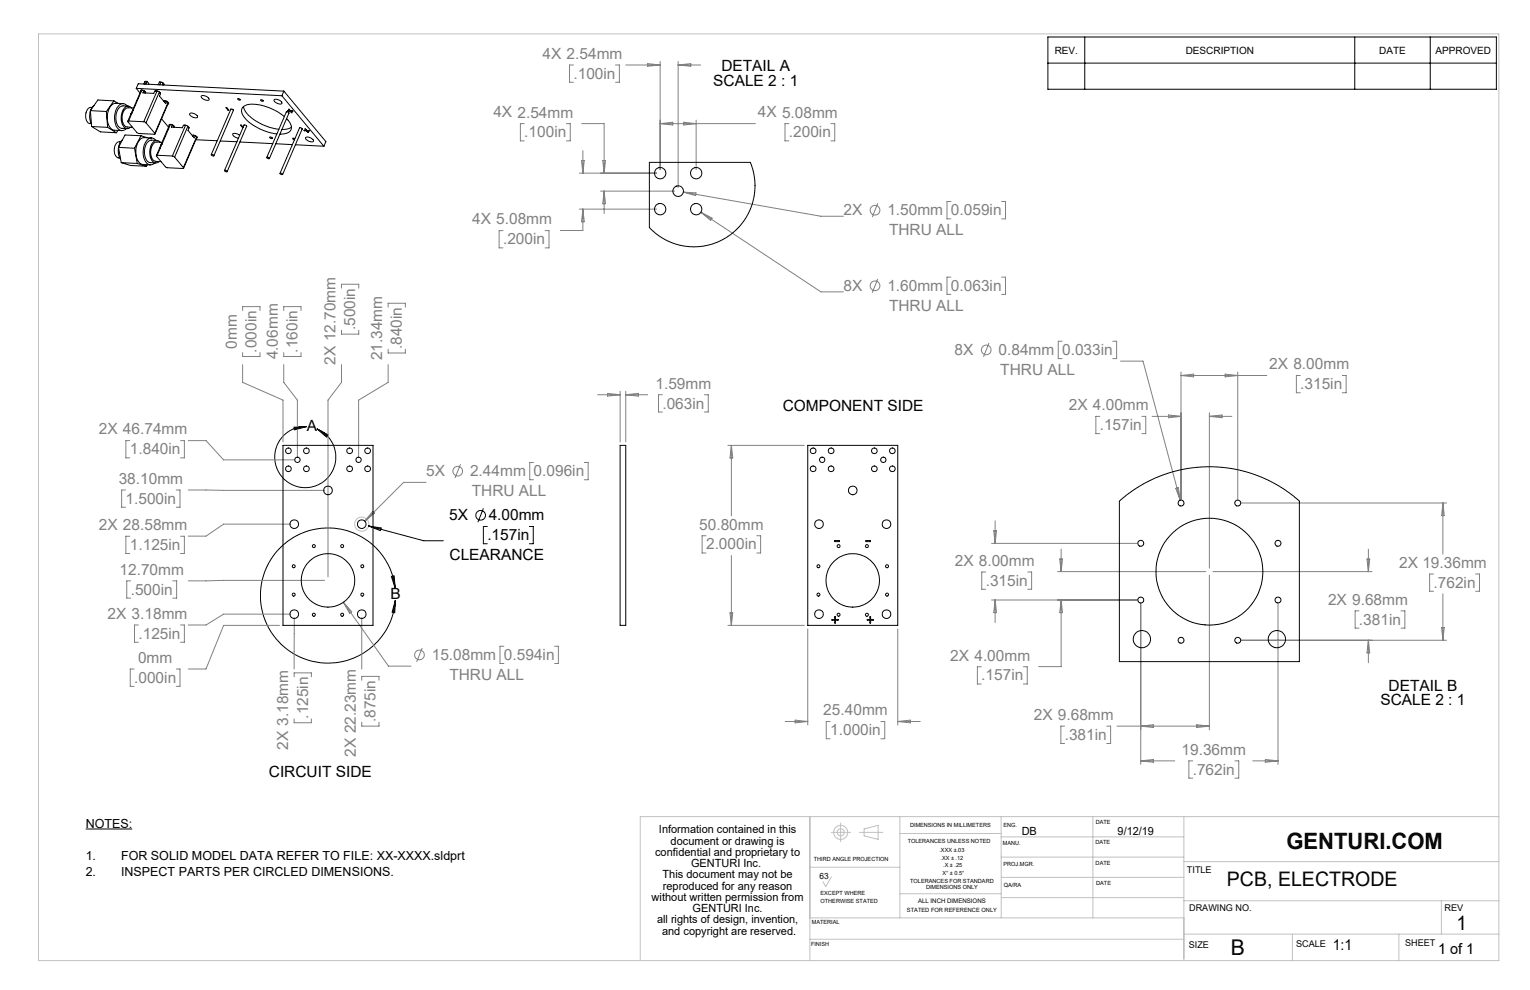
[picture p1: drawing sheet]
<svg xmlns="http://www.w3.org/2000/svg" width="432mm" height="279mm" viewBox="0 0 432 279" stroke-linecap="round" stroke-linejoin="round" font-family="sans-serif">
<g fill="none" stroke="#808080" stroke-width=".28">
<path d="M161.8 18.3h-1.1v4.9h1.1M173.7 18.3h1.1v4.9h-1.1M176.6 18.3h9.7M182.8 18l3.5 .3-3.5 .4zM186.3 17.3v30.6M191.4 18.3h6.3M191.4 17.3v35.7M191.4 18.3l3.5-.3v.7zM148 34.9h-1.1v4.9h1.1M159.8 34.9h1.1v4.9h-1.1M164.1 34.9h6.4v14M186.3 34.9h26.9"/>
<path d="M186.3 34.9l3.6-.4v.8zM192.9 34.5l3.6 .4-3.6 .4zM196.5 33.9v14M222.6 34.9h-1.1v4.9h1.1M234.5 34.9h1.1v4.9h-1.1M163.5 59h21.8M163.5 48.9h21.8M164.1 45.3h.8l-.4 3.6zM164.5 59v6.1h-6.3M164.5 42.5v6.4M164.5 59l.4 3.6h-.8zM169.5 53.9h20.9"/>
<path d="M170.1 45.3h.8l-.4 3.6zM170.5 53.9v6.4M170.5 53.9l.4 3.6h-.8zM192.9 54.2l38.8 6.8h6.3M192.9 54.2l3.5 .2-.1 .8zM197.8 59.9l33.9 22.5h6.3M197.8 59.9l3.2 1.7-.4 .6zM247.7 57.4l-1.5 3.9M268.4 56.9h-1.1v4.9h1.1M282.7 56.9h1.1v4.9h-1.1M142 65.1h-1.1v4.9h1.1M153.8 65.1h1.1v4.9h-1.1"/>
<path d="M247.7 78.7l-1.5 3.9M268.4 78.2h-1.1v4.9h1.1M282.7 78.2h1.1v4.9h-1.1M68.5 87.6v-1.1h4.9v1.1M68.5 99.5v1.1h4.9v-1.1M80.1 99.5v1.1h4.8v-1.1M80.1 87.6v-1.1h4.8v1.1M96.4 81.3v-1.1h4.8v1.1M96.4 93.2v1.1h4.8v-1.1M109.5 86.7v-1.1h4.9v1.1M109.5 98.6v1h4.9v-1M279.1 96.8l-1.5 3.9"/>
<path d="M299.8 96.3h-1.1v4.9h1.1M314 96.3h1.1v4.9h-1.1M68.5 102.9v5l11.4 5v11.8M80.1 102.9v5l3.8 5v15.9M96.4 102.9v5l-3.8 5v49.9M109.5 102.9v5l-8.3 5v15.9M168.7 111.4h6.3M171.4 111l3.6 .4-3.6 .4zM175 110.4v14.3M176.6 111.4h6.2M176.6 110.4v14.3M176.6 111.4l3.6-.4v.8z"/>
<path d="M186.9 111.4h-1.1v4.9h1.1M198.8 111.4h1.1v4.9h-1.1M310.4 117.5h-1.1v4.9h1.1M316.2 101.9h6.4l10.5 39.3M322.3 117.5h1.1v4.9h-1.1M325.2 117.5h8.1M329.8 117.1l3.5 .4-3.5 .4zM333.3 105v36M333.3 106h24.2M333.3 106l3.6-.4v.8zM341.3 117.5h6.4M341.3 116.5v43.8"/>
<path d="M341.3 117.5l3.6-.4v.8zM345.8 105.6l3.5 .4-3.5 .4zM349.3 105v36M367 106h-1.1v4.8h1.1M378.8 106h1.1v4.8h-1.1M35.4 138.3h-1.1v4.9h1.1M36.6 124.4h-1.1v4.8h1.1M49.7 138.3h1.1v4.9h-1.1M50.9 124.4h1.1v4.8h-1.1M53.1 138.3l38.5 .1M53.1 124.4h5l5 5.4h19.8M120.3 136.1h-6.4l-10.9 11"/>
<path d="M130 131l-1.6 3.9M150.6 130.5h-1.1v4.9h1.1M164.9 130.5h1.1v4.9h-1.1M205.4 125.7h21.6M206.4 125.7l.4 3.6h-.8zM206.4 125.7v19.9M331.8 137.8l.8-.2 .5 3.6zM36.6 151.3h-1.1v4.9h1.1M50.9 151.3h1.1v4.9h-1.1M82.1 147.9h-19l-5 3.4h-5M105.2 144.3l.5 .5-2.7 2.3zM199.2 151.2h-1v4.9h1"/>
<path d="M206.4 156.8v19.7M213.6 151.2h1.1v4.9h-1.1M279.9 153.4h41.1M280.5 149.8h.7l-.4 3.6zM280.8 147v6.4M299.1 157.8h.8l-.4 3.5zM299.5 155v6.3M350.3 142h57.9M385.8 157.8h.8l-.4 3.5zM386.2 155v6.3M407.2 142v14.4M407.2 142l.4 3.5h-.7z"/>
<path d="M36.9 163.9h-1.1v4.9h1.1M39.1 176.4h-1.1v4.9h1.1M48.8 163.9h1v4.9h-1M50.9 176.4h1.1v4.9h-1.1M78.9 176.5h-15.8l-5 12.3h-5M82.1 173.3h-19l-5 3.1h-5M83 174.3v14.5M91.6 163.8l-38.5 .1M96.9 170l12.7 18h6.4M96.9 170l2.4 2.6-.6 .5zM102.1 174.3v14.5M205.4 176.5h21.6"/>
<path d="M206 173h.8l-.4 3.5zM228 177.5v27.1M253.4 177.5v27.1M278.2 161.4h-1.1v4.9h1.1M279.9 169.3h41.1M280.8 169.3l.4 3.6h-.7zM280.8 169.3v6.4M290.1 161.4h1v4.9h-1M298.4 161.3h41.9M299.5 169.3v18.8h-6.4M299.5 169.3l.4 3.6h-.8zM321.9 170.3v45.4"/>
<path d="M341.3 162.3v43.7M342.3 161.3h44.9M360.7 170.3v45.4M383.5 172.4h-1.1v4.9h1.1M395.4 172.4h1.1v4.9h-1.1M404.6 162h-1.1v4.9h1.1M406.9 177.1h.7l-.4 3.6zM407.2 167.6v13.1M416.5 162h1v4.9h-1M37.9 188.8h-1.1v4.9h1.1M49.7 188.8h1.1v4.9h-1.1M83 191v-1.1h4.9v1.1"/>
<path d="M102.1 192v-1.1h4.9v1.1M119.2 182.9l-1.6 3.9M142.2 182.4h-1.1v4.9h1.1M156.5 182.4h1.1v4.9h-1.1M276.9 188.2h-1.1v4.8h1.1M288.8 188.2h1.1v4.8h-1.1M350.3 180.7h57.9M386.2 180.7v6.3M386.2 180.7l.4 3.6h-.8zM83 202.9v1.1h4.9v-1.1M102.1 203.8v1.1h4.9v-1.1M221.6 203.6h6.4"/>
<path d="M224.4 203.2l3.6 .4-3.6 .4zM234.3 203.6h-1.1v4.9h1.1M248.6 203.6h1.1v4.9h-1.1M253.4 203.6h6.3M253.4 203.6l3.5-.4v.8zM300.5 204.9h-1.1v4.9h1.1M312.3 204.9h1.1v4.9h-1.1M315.2 204.9h26.1M321.9 204.9l3.6-.4v.8zM321.9 214.7l3.6-.4v.8zM321.9 214.7h9.6M336.6 214.7h-1.1v4.9h1.1"/>
<path d="M337.7 204.5l3.6 .4-3.6 .4zM348.5 214.7h1.1v4.9h-1.1M353.6 214.7h7.1M357.1 214.3l3.6 .4-3.6 .4z"/>
<circle cx="247" cy="59.3" r="1.36"/>
<circle cx="247" cy="80.7" r="1.36"/>
<circle cx="278.4" cy="98.8" r="1.36"/>
<circle cx="129.2" cy="133" r="1.36"/>
<circle cx="118.4" cy="184.8" r="1.36"/>
</g>
<g fill="none" stroke="#000" stroke-width=".28">
<path d="M295.7 10.4h126.6v14.8h-126.6zM295.7 17.8h126.6M306.1 10.4v14.8M382.3 10.4v14.8M403.6 10.4v14.8M25.5 31.4a4.9 4.9 0 0 0 .3 3.6M25.5 31.2l.4 4.5M25.5 31.2l4.5 .3M25.9 35.7l4.5 .2M25.9 35.7l2.4 1.5 4.5 .3M26 30.3a1.66 1.66 0 0 0-1.8 1.9 1.96 1.96 0 0 0 1.6 2.7M26.5 29.8l-.9 1.2"/>
<path d="M30 31.5l.4 4.4M30.4 35.9l2.4 1.6M32.1 28.5l1.2 .7M32.1 28.5l-2.1 3M32.1 28.5l-4.5-.3-2.1 3M33.3 36.8l-.5 .7M34.5 39.5l-.5 .6-.6 1.5M34.7 29.2l-2-.1a2.93 2.93 0 0 0-2.3 2.9 4.1 4.1 0 0 0 1.6 4.7l2.4 .2M35.9 30a1.6 1.6 0 0 0-2.8 .3 5.4 5.4 0 0 0 .4 6.2 1.51 1.51 0 0 0 2.1-.2M36.2 30l-1.5-.1a3.2 3.2 0 0 0-2 3.8 2.45 2.45 0 0 0 1.7 2.5l1.5 .1M36.3 34.1l-.2 .3 2.6 3.1 4.8 .4 .2-.3M36.3 34.1l4.3 .3"/>
<path d="M37 32.1l-.9 2.1M37.1 30.5a1.41 1.41 0 0 0-1.4-.5 1.41 1.41 0 0 0-1 1.2 4.1 4.1 0 0 0 .8 5l.6 .1 .8-.4M37.2 32l-.2 .1M37.2 32l-.9 2.1M37.4 31.1l-.4 1M37.6 31l-.4 1M37.6 31l-.2 .1M37.7 30.5l-1.5-.1a3 3 0 0 0-1.5 4.2l.7 1.1 2 .2M38.5 24.9l1 1.3M38.5 24.9l41.1 2.1M38.5 24.9l.5-1.3 41.1 2.1M39.8 38.3l1.8 .6"/>
<path d="M39.8 38.3l-1.8 3.5M39.8 38.3l-4.5-.2-1.9 3.5M39.9 25.4l-2.5 5.7M40 25.4l-2.4 5.6M40.4 25.5h.1M40.4 25.5h.2M40.5 25.5h-.8v.3M40.6 34.4l.6 .3M40.6 25.5l-.3 .7 3.1 .2 .3-.7 .2-.1M40.6 25.5l.4 .5M40.7 25.6l.3 .3 .1 .3M41 26l-.1 .2"/>
<path d="M41 25.9h.1M41.1 23l-.5 .7M41.1 23h.4M41.1 23l-.3 .7M41.2 34.7l2.5 2.9M41.5 23l-.3 .7M41.5 23l.5 .5-.1 .3M42.8 38.9l-2-.1a3.4 3.4 0 0 0-2.5 4 3.3 3.3 0 0 0 2.1 3.6l2 .1M43.8 25.7a1.13 1.13 0 0 1 1.4 .7M44 39.6a1.73 1.73 0 0 0-1.8-.6 1.73 1.73 0 0 0-1.2 1.4 5 5 0 0 0 .9 6l.9 .1 .9-.5M44.3 39.7l-1.5-.2a3.2 3.2 0 0 0-2 3.9 2.44 2.44 0 0 0 1.7 2.5l1.5 .1M44.3 25.6l-3.7 8.8"/>
<path d="M45 26l-3.8 8.7M45.2 26.2l-.2 .9 1.8 2.1 .3-.6M45.4 23.2l.6 .3M45.4 23.2l-.4-.1-.3 .8M45.4 23.2l-.3 .8M45.6 33.5l2 2.4M46 23.5l.3 .2-.1 .3M46 23.5l-.2 .5M46.2 28.5l.8 .1M46.4 28.7h.1M46.5 28.5l-.1 .3M47.1 28.6l.1 .1"/>
<path d="M47.1 28.6l-.7 .1M47.1 28.6l.5 .5-.2 .3M47.4 28.9l-3.7 8.7M47.6 29l-3.9 8.8M47.9 35.1l-2.4 5.6M48.1 35.1l-2.4 5.6M48.7 35.2l-.8-.1-.2 .1 .1 .3M48.7 35.2l-.3 .7 3.1 .2 .3-.7 .2-.1M48.7 35.2l.3 .4-.1 .3M48.8 35.3l.3 .3v.3M49 35.5v.1M51.9 35.4v-.1a1.3 1.3 0 0 1 1.4 .8"/>
<path d="M52.4 35.3l-3.8 8.7M53 35.6l-3.7 8.7M53.3 35.9l-.2 .9 1.7 2.1 .3-.6M53.6 32a1.66 1.66 0 0 1 2.1 1.1 1.71 1.71 0 0 1-2.2-1zM54.3 38.2h.7M54.5 38.2l.6 .1M54.5 38.2l-.1 .1M54.5 38.1l-.1 .3 .1-.2M55.1 38.3l.1 .1M55.2 38.3l.5 .5-.2 .3M55.3 39.4l6 .3M55.5 38.6l-3.7 8.7"/>
<path d="M55.6 38.7l-3.8 8.8M56.8 27.1a1.67 1.67 0 0 1 2.2 1.1 1.73 1.73 0 0 1-2.2-1zM62.2 39.8l4.7 .2M63.8 30.4l.8 .7h-.3zM64.4 30.9l-.1 .2M65.1 30.9a.45 .45 0 0 1 .8 .3h-.1M65.2 30.8l-5.6 12.8M65.9 31.1l-5.5 12.9M67.1 27.9v-.1a.43 .43 0 0 1 .7 .5l-.6-.2zM67.6 38.2a1.65 1.65 0 0 0-1.9-.3 1.65 1.65 0 0 0 1.6 1.1M68.4 36h.2M68.5 35.8l-.1 .2"/>
<path d="M68.6 35.9l-.5-.6h-.2l.5 .7M68.7 30.1a7.6 7.6 0 0 0 4.6 4.6 14.3 14.3 0 0 0 5.4 1.8M68.9 35.4l.4-.1 .3 .4M68.9 35.3l-5.5 12.8M69.6 35.6l-5.5 12.8M73.6 28.2a.43 .43 0 0 1 .6 .4l-.4-.1zM76.1 38.7h.1a.44 .44 0 0 1 .4 0 .44 .44 0 0 1 .2 .4h-.4zM77.4 28.1a1.79 1.79 0 0 1 2.2 1.1 1.76 1.76 0 0 1-2.3-.9zM79.6 27l11.8 14.3M80.1 25.7l-.5 1.3M80.1 25.7l11.9 14.3-.6 1.3M80.3 32.9a14 14 0 0 0-10.7-3.3 1.91 1.91 0 0 0-1.4 1.4 1.91 1.91 0 0 0 .6 1.9 14.9 14.9 0 0 0 9.3 4.9"/>
<path d="M80.8 31.7l.1-.1a.43 .43 0 0 1 .6 .4M80.8 31.6l-5.5 12.9M80.9 33.5a2.76 2.76 0 0 1 .9 3.6l-1 .5-1.8 .3M81.3 31.4h.6M81.3 31.2v.2M81.6 31.9l-5.6 12.9M81.8 31.3l-.4-.5 .6 .5M81.8 31.3l-.6-.1 .1 .2M81.8 31.2h.1M81.8 31.1v.2M81.9 31.4l.3 .4M81.9 31.3v.1"/>
<path d="M82 31.3l.7 .1h-.6M82.1 31.4l.3 .4h-.2M82.1 31.3h.1M82.1 31.3v.1M82.2 35.9l-.8 .4-1.8 .2M82.3 31.6l-.1 .2M83.2 39.2l-.6-.1 .5 .3M84.5 36.2l.5-.1 .2 .4M84.6 36.1l-5.6 12.8M85.3 36.4l-5.5 12.8M85.9 36.9h.6M85.9 36.8v.1"/>
<path d="M86.3 38.8a1.67 1.67 0 0 1 2.2 1.1 1.73 1.73 0 0 1-2.3-1zM86.4 36.8l-.4-.4 .6 .4M86.4 36.8h-.6l.1 .1M86.4 36.7h.1M86.5 36.7l-.1 .1M86.5 36.9l.4 .5M86.6 36.8l.7 .2-.6-.1M86.6 36.8l-.1 .1M86.7 36.9l.3 .5h-.1M86.7 36.8v.1M86.9 37.2v.2M33.4 41.6a4.5 4.5 0 0 0 .6 3.3"/>
<path d="M33.4 41.6l.8 4.3M33.4 41.6l4.6 .2M34 40a1.88 1.88 0 0 0-1.8 2.3 1.81 1.81 0 0 0 1.6 2.3M34.2 45.9l4.5 .2M34.2 45.9l2.6 .8 4.5 .2M38 41.8l.7 4.3M38.7 46.1l2.6 .8M41.6 46.5l-.3 .4M44.3 43.8l-.2 .1 .1 .2 2.8 3.2 4.6 .3 .2-.1v-.2M44.3 43.8l4.3 .2M45 41.8l-.9 2.1M45.2 40.1a1.43 1.43 0 0 0-1.5-.4 1.43 1.43 0 0 0-1 1.2 4.2 4.2 0 0 0 .9 5h.8l.5-.3"/>
<path d="M45.3 41.7l-.3 .1M45.3 41.7l-1 2.1M45.5 40.7l-.5 1.1M45.7 40.7l-.4 1M45.7 40.7h-.2M45.8 40.2l-1.5-.1a2.69 2.69 0 0 0-1.8 3.3 2 2 0 0 0 1.5 2.1l1.4 .1M48.6 44l.7 .3M49.3 44.3l2.5 3M59.6 43.6h.4l.4 .4h-.5zM63.4 48.1l.1-.1a.39 .39 0 0 1 .4 .1 .39 .39 0 0 1 .1 .4l-.4-.1zM67.7 40.1l9.3 .4M75.3 44.4h.1a.42 .42 0 0 1 .6 .4l-.6-.1z"/>
<path d="M77.8 40.6l4.7 .2M79 48.9h.4l.3 .2a.39 .39 0 0 1-.4 .2 .39 .39 0 0 1-.3-.4zM83.4 40.9l8 .4M211.8 45.8l.9 2.8 .4 3.2-.2 2.9-.6 2.8-1.3 3.1-1.7 2.5-1.4 1.7-2.7 2.1-2.6 1.4-3.1 1-2.6 .3-3.3-.1-3.4-.8-2.6-1.1-2.5-1.7-1.8-1.7v-18.4h28.5M79.9 125.7h25.4v50.8h-25.4zM83 120.6l3.5-.2-3.4 .9zM86.5 120.4a8.6 8.6 0 0 0-8.4 11.7 8.6 8.6 0 0 0 14.1 3.1 8.6 8.6 0 0 0-2.8-14.2M89.4 121l3.2 1.7-.4 .7zM175 125.7h1.6v50.8h-1.6zM228 125.7h25.4v50.8h-25.4zM104 148.4l15.6 4.2h5.5M104 148.4l3.6 .6-.2 .8z"/>
<path d="M136.4 143.5l-1.5 3.9M137.5 148.6h-1.1v4.9h1.1M149.4 148.6h1.1v4.9h-1.1M235.6 152.5h1.2v.4h-1.2zM244.4 152.5h1.2v.4h-1.2zM315.9 141.4l4.9-3.7 5.7-3 6.2-2 3.6-.7 4-.3 3 .1 3.8 .4 3.7 .7 3.4 1 3.7 1.6 3.1 1.7 2.6 1.7 2.9 2.3 .2 .2v45.3h-50.8zM110.5 162.7l.7-.2 .3 3.6zM111.5 166.1a19.1 19.1 0 0 0-29-14.2 19.1 19.1 0 0 0 0 32.3 19.1 19.1 0 0 0 29-14.2l.1-.6M111.6 169.4l-.2 3.5-.7-.1zM235.5 174.1h.3v.7h.7v.2h-.7v.8h-.3v-.8h-.7v-.2h.7zM244.8 174.8h.7v-.7h.2v.7h.8v.2h-.8v.8h-.2v-.8h-.7zM24.2 234h13.1"/>
<circle cx="186.3" cy="48.9" r="1.6"/>
<circle cx="186.3" cy="59" r="1.6"/>
<circle cx="191.4" cy="53.9" r="1.5"/>
<circle cx="196.5" cy="48.9" r="1.6"/>
<circle cx="196.5" cy="59" r="1.6"/>
<circle cx="81.4" cy="127.2" r=".8"/>
<circle cx="81.4" cy="132.3" r=".8"/>
<circle cx="83.9" cy="129.8" r=".75"/>
<circle cx="86.5" cy="127.2" r=".8"/>
<circle cx="86.5" cy="132.3" r=".8"/>
<circle cx="92.6" cy="138.4" r="1.22"/>
<circle cx="98.7" cy="132.3" r=".81"/>
<circle cx="98.7" cy="127.2" r=".81"/>
<circle cx="101.2" cy="129.8" r=".75"/>
<circle cx="103.8" cy="132.3" r=".81"/>
<circle cx="103.8" cy="127.2" r=".81"/>
<circle cx="229.5" cy="132.3" r=".81"/>
<circle cx="229.5" cy="127.2" r=".81"/>
<circle cx="232" cy="129.8" r=".75"/>
<circle cx="234.6" cy="127.2" r=".81"/>
<circle cx="234.6" cy="132.3" r=".81"/>
<circle cx="240.7" cy="138.4" r="1.22"/>
<circle cx="246.8" cy="127.2" r=".8"/>
<circle cx="246.8" cy="132.3" r=".8"/>
<circle cx="249.3" cy="129.8" r=".75"/>
<circle cx="251.8" cy="127.2" r=".8"/>
<circle cx="251.8" cy="132.3" r=".8"/>
<circle cx="82.9" cy="159.8" r=".42"/>
<circle cx="83" cy="147.9" r="1.22"/>
<circle cx="88.6" cy="154.1" r=".42"/>
<circle cx="96.6" cy="154.1" r=".42"/>
<circle cx="102.1" cy="147.9" r="1.22"/>
<circle cx="102.3" cy="159.8" r=".42"/>
<circle cx="135.7" cy="145.4" r="1.36"/>
<circle cx="231" cy="159.8" r=".42"/>
<circle cx="231.1" cy="147.9" r="1.22"/>
<circle cx="236.7" cy="154.1" r=".42"/>
<circle cx="244.7" cy="154.1" r=".42"/>
<circle cx="250.2" cy="147.9" r="1.22"/>
<circle cx="250.3" cy="159.8" r=".42"/>
<circle cx="322" cy="153.3" r=".84"/>
<circle cx="333.3" cy="142" r=".84"/>
<circle cx="349.3" cy="142" r=".85"/>
<circle cx="360.7" cy="153.3" r=".85"/>
<circle cx="82.9" cy="167.8" r=".42"/>
<circle cx="83" cy="173.3" r="1.22"/>
<circle cx="88.6" cy="173.5" r=".42"/>
<circle cx="92.6" cy="163.8" r="7.5"/>
<circle cx="96.6" cy="173.5" r=".42"/>
<circle cx="102.1" cy="173.3" r="1.22"/>
<circle cx="102.3" cy="167.8" r=".42"/>
<circle cx="231" cy="167.8" r=".42"/>
<circle cx="231.1" cy="173.3" r="1.22"/>
<circle cx="236.7" cy="173.5" r=".42"/>
<circle cx="240.7" cy="163.8" r="7.5"/>
<circle cx="244.7" cy="173.5" r=".42"/>
<circle cx="250.2" cy="173.3" r="1.22"/>
<circle cx="250.3" cy="167.8" r=".42"/>
<circle cx="322" cy="169.3" r=".83"/>
<circle cx="341.3" cy="161.3" r="15.1"/>
<circle cx="360.7" cy="169.3" r=".84"/>
<circle cx="322.3" cy="180.4" r="2.44"/>
<circle cx="333.3" cy="180.7" r=".83"/>
<circle cx="349.3" cy="180.7" r=".84"/>
<circle cx="360.4" cy="180.4" r="2.44"/>
</g>
<g fill="none" stroke="#c0c0c0" stroke-width=".28">
<path d="M10.9 9.6h412.1v261.5h-412.1zM228.6 230.5v40.6M234.6 234.9h5.5M237.2 232.3v5.3M242.5 234.9h6.7M243.9 233.9l3.9-1v4l-3.9-1zM254 230.5v28.5M254 235.2h28.5M282.5 230.5l.1 28.5M282.5 236.2h51.6M308.4 230.5v28.5M334.1 230.5v40.6"/>
<path d="M423 230.5h-242.3v40.6M228.6 259h105.5M228.6 244.8h25.4M234.6 247.5l-1.6 2.7-.7-1.4M254 252.2h28.5M282.5 241.9h51.6M282.6 253.3h51.5M282.6 247.6h51.5M334.1 243.2h88.9M334.1 254.2h88.9M406.8 254.2v9.4M228.6 265.1h105.5"/>
<path d="M334.1 263.6h88.9M364.7 263.6v7.5M394.8 263.6v7.5"/>
<circle cx="102.1" cy="147.9" r="2"/>
<circle cx="237.3" cy="234.9" r="1.01"/>
<circle cx="237.3" cy="234.9" r="1.98"/>
</g>
<path d="M83 120.6l3.5-.2-3.4 .9zM89.4 121l3.2 1.7-.4 .7zM110.5 162.7l.7-.2 .3 3.6zM111.6 169.4l-.2 3.5-.7-.1z" fill="#000"/>
<text font-size="6.3" x="363.1" y="239.6">GENTURI.COM</text>
<text font-size="6.1" x="347.3" y="269.5">B</text>
<g font-size="5.6">
<text x="346.3" y="249.9">PCB, ELECTRODE</text>
<text x="411" y="262.4">1</text>
</g>
<g font-size="4.4" fill="#808080">
<text x="153.1" y="16.6">4X 2.54mm</text>
<text x="161.8" y="22.2">.100in</text>
<text x="139.2" y="33.2">4X 2.54mm</text>
<text x="213.9" y="33.2">4X 5.08mm</text>
<text x="148" y="38.8">.100in</text>
<text x="222.6" y="38.8">.200in</text>
<text x="133.2" y="63.3">4X 5.08mm</text>
<text x="238" y="60.8">2X</text>
<text x="250.4" y="60.8">1.50mm</text>
<text x="268.4" y="60.8">0.059in</text>
<text x="142" y="68.9">.200in</text>
<text x="250.9" y="66.4">THRU ALL</text>
<text x="238" y="82.1">8X</text>
<text x="250.4" y="82.1">1.60mm</text>
<text x="268.4" y="82.1">0.063in</text>
<text x="250.9" y="87.7">THRU ALL</text>
<text x="100.3" y="93.2" transform="rotate(-90 100.3 93.2)">.500in</text>
<text x="66.8" y="98.4" transform="rotate(-90 66.8 98.4)">0mm</text>
<text x="72.4" y="99.5" transform="rotate(-90 72.4 99.5)">.000in</text>
<text x="78.4" y="101.4" transform="rotate(-90 78.4 101.4)">4.06mm</text>
<text x="84" y="99.5" transform="rotate(-90 84 99.5)">.160in</text>
<text x="107.9" y="101.7" transform="rotate(-90 107.9 101.7)">21.34mm</text>
<text x="113.5" y="98.5" transform="rotate(-90 113.5 98.5)">.840in</text>
<text x="269.4" y="100.2">8X</text>
<text x="281.8" y="100.2">0.84mm</text>
<text x="299.8" y="100.2">0.033in</text>
<text x="94.7" y="102.9" transform="rotate(-90 94.7 102.9)">2X 12.70mm</text>
<text x="282.3" y="105.8">THRU ALL</text>
<text x="358.2" y="104.2">2X 8.00mm</text>
<text x="185" y="109.7">1.59mm</text>
<text x="367" y="109.9">.315in</text>
<text x="186.9" y="115.3">.063in</text>
<text x="301.6" y="115.8">2X 4.00mm</text>
<text x="27.9" y="122.6">2X 46.74mm</text>
<text x="310.4" y="121.4">.157in</text>
<text x="36.6" y="128.2">1.840in</text>
<text x="33.5" y="136.6">38.10mm</text>
<text x="120.3" y="134.4">5X</text>
<text x="132.7" y="134.4">2.44mm</text>
<text x="150.6" y="134.4">0.096in</text>
<text x="35.4" y="142.2">1.500in</text>
<text x="133.1" y="140">THRU ALL</text>
<text x="27.9" y="149.6">2X 28.58mm</text>
<text x="197.3" y="149.5">50.80mm</text>
<text x="36.6" y="155.2">1.125in</text>
<text x="199.3" y="155.1">2.000in</text>
<text x="269.5" y="159.7">2X 8.00mm</text>
<text x="394.9" y="160.3">2X 19.36mm</text>
<text x="33.7" y="162.2">12.70mm</text>
<text x="36.9" y="167.8">.500in</text>
<text x="278.2" y="165.3">.315in</text>
<text x="404.6" y="165.9">.762in</text>
<text x="374.8" y="170.7">2X 9.68mm</text>
<text x="30.3" y="174.6">2X 3.18mm</text>
<text x="383.5" y="176.3">.381in</text>
<text x="39.1" y="180.3">.125in</text>
<text x="39" y="187.1">0mm</text>
<text x="121.9" y="186.3">15.08mm</text>
<text x="126.8" y="191.9">THRU ALL</text>
<text x="142.2" y="186.3">0.594in</text>
<text x="268.2" y="186.4">2X 4.00mm</text>
<text x="37.9" y="192.7">.000in</text>
<text x="276.9" y="192">.157in</text>
<text x="86.9" y="202.9" transform="rotate(-90 86.9 202.9)">.125in</text>
<text x="106" y="203.8" transform="rotate(-90 106 203.8)">.875in</text>
<text x="232.4" y="201.9">25.40mm</text>
<text x="291.8" y="203.2">2X 9.68mm</text>
<text x="234.3" y="207.5">1.000in</text>
<text x="300.5" y="208.8">.381in</text>
<text x="81.3" y="211.6" transform="rotate(-90 81.3 211.6)">2X 3.18mm</text>
<text x="100.4" y="213.5" transform="rotate(-90 100.4 213.5)">2X 22.23mm</text>
<text x="333.5" y="213">19.36mm</text>
<text x="336.6" y="218.6">.762in</text>
</g>
<g font-size="4.4">
<text x="203.6" y="20">DETAIL A</text>
<text x="201.3" y="24.2">SCALE 2 : 1</text>
<text x="220.9" y="116.1">COMPONENT SIDE</text>
<text x="86.6" y="121.7">A</text>
<text x="126.7" y="146.9">5X</text>
<text x="137.9" y="146.9">4.00mm</text>
<text x="137.5" y="152.5">.157in</text>
<text x="126.9" y="158.1">CLEARANCE</text>
<text x="110.2" y="169.2">B</text>
<text x="391.9" y="194.9">DETAIL B</text>
<text x="389.6" y="199.1">SCALE 2 : 1</text>
<text x="75.9" y="219.2">CIRCUIT SIDE</text>
</g>
<g font-size="4.2">
<text x="376.2" y="268.2">1:1</text>
<text x="405.8" y="269.3">1 of 1</text>
</g>
<g font-size="3.5">
<text x="24.2" y="233.6">NOTES:</text>
<text x="24.2" y="242.8">1.</text>
<text x="34.2" y="242.8">FOR SOLID MODEL DATA REFER TO FILE: XX-XXXX.sldprt</text>
<text x="24.2" y="247.3">2.</text>
<text x="34.2" y="247.3">INSPECT PARTS PER CIRCLED DIMENSIONS.</text>
</g>
<g font-size="3.2">
<text x="186" y="235.2">Information contained in this</text>
<text x="189.3" y="238.3">document or drawing is</text>
<text x="288.3" y="235.6">DB</text>
<text x="315.4" y="235.6">9/12/19</text>
<text x="184.9" y="241.5">confidential and proprietary to</text>
<text x="195" y="244.7">GENTURI Inc.</text>
<text x="187" y="247.9">This document may not be</text>
<text x="187.1" y="251">reproduced for any reason</text>
<text x="183.9" y="254.2">without written permission from</text>
<text x="195.5" y="257.4">GENTURI Inc.</text>
<text x="185.4" y="260.6">all rights of design, invention,</text>
<text x="186.9" y="263.7">and copyright are reserved.</text>
</g>
<g font-size="2.8">
<text x="297.7" y="15.2">REV.</text>
<text x="334.6" y="15.2">DESCRIPTION</text>
<text x="389.2" y="15.2">DATE</text>
<text x="405.1" y="15.2">APPROVED</text>
</g>
<g font-size="2.6">
<text x="335" y="246.2">TITLE</text>
<text x="335.6" y="257.2">DRAWING NO.</text>
<text x="407.7" y="257.2">REV</text>
<text x="335.5" y="267.4">SIZE</text>
<text x="365.8" y="267.4">SCALE</text>
<text x="396.5" y="267.1">SHEET</text>
</g>
<text font-size="2.4" x="231.3" y="248.1">63</text>
<text font-size="1.8" x="259.1" y="254.8">ALL INCH DIMENSIONS</text>
<g font-size="1.6">
<text x="256.9" y="233.3">DIMENSIONS IN MILLIMETERS</text>
<text x="283.2" y="233.3">ENG.</text>
<text x="309.3" y="232.7">DATE</text>
<text x="256.2" y="237.8">TOLERANCES UNLESS NOTED</text>
<text x="283" y="238.4">MANU.</text>
<text x="309.1" y="238.1">DATE</text>
<text x="229.7" y="243.1">THIRD ANGLE PROJECTION</text>
<text x="265.1" y="240.5">.XXX ±.03</text>
<text x="265.4" y="242.6">.XX ± .12</text>
<text x="266.2" y="244.8">.X ± .25</text>
<text x="283.2" y="244.3">PROJ.MGR.</text>
<text x="309.2" y="244.3">DATE</text>
<text x="256.9" y="249.2">TOLERANCES FOR STANDARD</text>
<text x="261.3" y="251">DIMENSIONS ONLY</text>
<text x="266" y="247">X° ± 0.5°</text>
<text x="283.3" y="250.2">QA/RA</text>
<text x="309.4" y="249.9">DATE</text>
<text x="231.6" y="252.7">EXCEPT WHERE</text>
<text x="231.6" y="254.8">OTHERWISE STATED</text>
<text x="256" y="257.5">STATED FOR REFERENCE ONLY</text>
<text x="229.1" y="260.9">MATERIAL</text>
<text x="228.9" y="266.9">FINISH</text>
</g>
</svg>
